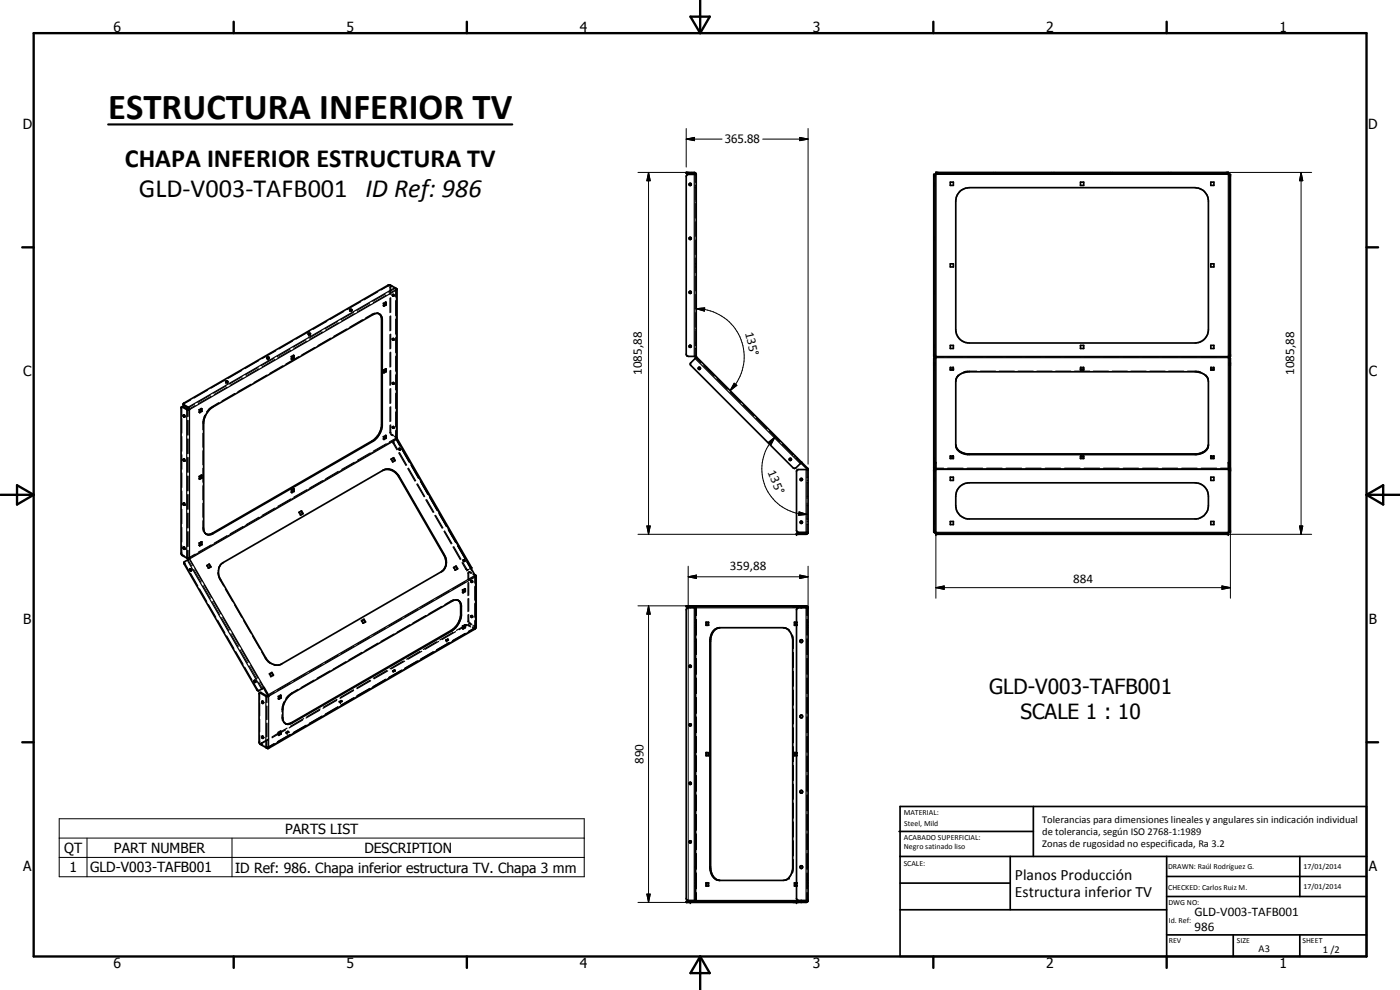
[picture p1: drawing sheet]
<svg xmlns="http://www.w3.org/2000/svg" width="420mm" height="297mm" viewBox="0 0 420 297" stroke-linecap="round" stroke-linejoin="round" font-family="sans-serif">
<g fill="none" stroke="#000" stroke-width=".35">
<path d="M206.5 51.7v.3M206.8 51.7v.1M206.8 51.9v.1M207.5 51.7v.1M207.5 51.9v.1M208.4 52.3v54.6M208.6 54.7h.1M208.6 52.3v2.2M208.6 56.3h.1M208.7 55.6l-.1 4.4M208.9 55.6h.1M208.9 54.7h.1"/>
<path d="M208.9 56.3h.1M280.2 53h.4M280.2 55h.2M280.2 55.7h.2M280.4 55h.2M280.4 55.7h.2M280.9 52.3h87.7v54.6h-87.7zM281.5 51.7v.3M298.1 51.7v.1M298.1 51.9v.1M298.7 51.7v.1M298.7 51.9v.1"/>
<path d="M315.6 51.7v.1M315.6 51.9v.1M316.3 51.7v.1M316.3 51.9v.1M333.2 51.7v.1M333.2 51.9v.1M333.9 51.7v.1M333.9 51.9v.1M350.8 51.7v.1M350.8 51.9v.1M351.4 51.7v.1M351.4 51.9v.1"/>
<path d="M368.1 51.7v.3M369 53h.3M369 55h.1M369 55.7h.1M369.1 55h.2M369.1 55.7h.2M208.6 79.2h.1M208.6 61.1v4.3M208.6 66.5v4.4M208.6 72v4.3M208.6 77.4v4.4M208.9 79.2h.1"/>
<path d="M280.2 71.2h.2M280.2 71.9h.2M280.4 71.2h.2M280.4 71.9h.2M369 71.2h.1M369 71.9h.1M369.1 71.2h.2M369.1 71.9h.2M93 99.4l-4.2 2.3M98.1 96.4l-4.1 2.4M103.2 93.5l-4.1 2.3M104 98.7l-3.9 2.2"/>
<path d="M104.9 93v.2M105 93.2l.1 .2M105 93.1v.1M105.5 93.1l-.1 .3M105.6 93v.2M108.2 90.6l-4 2.3M108.8 95.9l-3.8 2.3M112.3 94l-2.5 1.4M113.1 93.9l.8 .3M113.4 87.6l-4.1 2.4M113.7 94.1h.1M114.5 95.9l.2 .1"/>
<path d="M115 91v.2M115 91.5v.2M115 91.7l.1 .1M115 91h.1M115 91.7h.1M115.1 91.8l.1 .1M115.1 91.1h.1M115.2 91.6l-.1 .1M115.3 90.8l-.3 .2M115.7 90.6v.1M115.7 90.8h.1M115.7 90.6h.1"/>
<path d="M115.7 90.6l-.2 .1M115.9 90.7h.1M116.7 85.7l-2.3 1.3M117 85.7l.3 .2M117 89.5v4.3M117 94.9v4.4M117.1 86l-.1 2.4M117.2 85.9h.3M117.3 89.3v4.4M117.3 94.8v4.3M117.3 85.9l.4 .2M117.3 85.9v2.4"/>
<path d="M117.4 85.8l-.1 .1M117.5 85.8l.2 .1M117.8 88.3l-.1 .3 .2 .3M117.8 88.3h.1M117.8 88.3l.3 .2M117.9 88.9h.1M117.9 88.2v.1M118.1 88.2l.3 .4-.1 .2-.3-.2M118.1 86.3l.5 .4M118.1 88.9h.1M118.5 86.3l-62 35.9M118.7 86.7h.1"/>
<path d="M118.7 86.8l.1 .2M118.8 86.9h.1M118.8 86.8v2.2M118.8 90.2v4.4M118.8 95.7v4.5M118.9 87h.1M118.9 86.6h-.1M118.9 87v44.6M118.9 87l-62 35.9v44.5M208.6 99.3l.1 4.3M208.6 80.1h.1M208.6 82.9v4.3"/>
<path d="M208.6 88.3v4.4M208.6 93.8v4.4M208.9 80.1h.1M280.2 87.4h.2M280.2 88.1h.2M280.4 87.4h.2M280.4 88.1h.2M369 87.4h.1M369 88.1h.1M369.1 87.4h.2M369.1 88.1h.2M62.3 117.1l-4.1 2.3"/>
<path d="M67.4 114.1l-4.1 2.4M67.7 114.5l.1 .4M68.3 114.6l-.1 .3M68.4 114.5v.1M70.4 118.1l-3.8 2.2M72.5 111.2l-4.1 2.3M75.3 115.3l-3.9 2.2M77.6 108.2l-4 2.4M80 112.6l-3.8 2.2M80.1 107.6l.2 .1M80.1 107.3v.3M80.2 107.4l-.1 .2"/>
<path d="M80.7 107.4l.1 .1M80.8 107.3l-.2 .4M82.8 105.3l-4.2 2.3M84.8 109.8l-3.8 2.2M87.4 106.9v.1M87.4 107.7h.1M87.4 106.9v.3M87.4 107.4v.3M87.5 107.6h.1M87.5 107l.1 .1M87.5 107.8h.1M87.6 106.8l-.2 .1"/>
<path d="M87.8 102.3l-4 2.4M88 106.6l-.2 .1M88 106.6l.3 .1M88 106.6h.1M88 106.7v.1M89.6 107l-3.8 2.2M92.5 100.2h.1M92.5 100.3l.2 .3M92.6 100.3l-.1 .1M93.1 100.3l.1 .1M93.2 100.3l-.2 .3M93.2 100.2h.1"/>
<path d="M94.4 104.3l-3.8 2.2M99.2 101.5l-3.8 2.2M115 111.8h.1M115 111v.3M115 111.5v.3M115 111h.1M115.1 111.8l.1 .1M115.1 111l.1 .1M115.2 111.6l-.2 .2M115.3 110.9l-.3 .1M115.7 110.6h.1M115.7 110.6v.1"/>
<path d="M115.7 110.7v.1M115.7 110.6l-.2 .1M115.9 110.7h.1M117 100.4v4.3M117 105.8v4.4M117 111.3v4.3M117 116.7v4.4M117.3 100.2v4.4M117.3 105.7v4.3M117.3 111.1v4.4M117.3 116.6v4.3M117.8 101.6l-.1 .3 .2 .3"/>
<path d="M117.8 114.8l-.1 .3 .2 .3M117.8 114.8l.2 .1M117.8 101.6h.1M117.8 101.6l.3 .1M117.8 114.8h.1M117.8 101.5v.1M117.9 115.4h.1M117.9 102.2h.1M117.9 114.7h.1M117.9 101.5h.1M118 115.1l.3 .1M118 101.9l.3 .1"/>
<path d="M118 114.9l.1 .1M118.1 114.7l.3 .4-.3 .3M118.1 101.5l.2 .5M118.3 102l-.2 .2M118.8 101.3v4.4M118.8 106.8v4.5M118.8 112.4v4.5M118.8 118v4.5M208.6 107.6l31.6 31.5M208.6 104.6h.1M208.6 104.7v2.2M208.6 102.9h.1"/>
<path d="M208.8 107.3l1.6 1.6M208.9 104.6h.1M208.9 103.6h.1M208.9 102.9h.1M211.2 109.7l3.1 3.2M212 110.3l-.1 .1M212.1 110.2h-.1M212.6 111h-.1M212.8 110.9h-.1M213.1 111.5h.1M213.3 111.4h-.1M215.1 113.7l3.2 3.1"/>
<path d="M219.1 117.6l3.1 3.1M280.2 103.6h.2M280.2 106.3h.4M280.2 109.6h.4M280.2 108.8h.4M280.2 107.6h.4M280.2 110.2h.2M280.2 110.9h.2M280.2 104.2h.2M280.4 103.6h.2M280.4 110.2h.2M280.4 110.9h.2"/>
<path d="M280.4 104.2h.2M285.2 110.3v.1M285.5 110.2h-.3M285.8 110.2h.3M286.1 110.3v.1M286.8 114.3v.1M287.6 112.6l-.5 .6-.3 1.1M293.1 111.4h-2.7l-1.3 .3M294.2 111.4h4.6M299.9 111.4h4.5M305.6 111.4h4.5M311.2 111.4h4.5"/>
<path d="M316.8 111.4h4.5M322.5 111.4h4.5M324.3 110.3v.1M324.6 110.2h-.3M324.9 110.2h.3M325.2 110.3v.1M328.1 111.4h4.5M333.8 111.4h4.5M339.4 111.4h4.5M345.1 111.4h4.5M350.7 111.4h4.5M356.4 111.4h2.7l1.3 .3"/>
<path d="M361.9 112.6l.5 .6 .3 1.1M362.7 114.3v.1M363.4 110.3v.1M363.7 110.2h-.3M364 110.2h.3M364.3 110.3v.1M369 103.6h.1M369 106.3h.3M369 109.6h.3M369 108.8h.3M369 107.6h.3M369 110.2h.1"/>
<path d="M369 110.9h.1M369 104.2h.1M369.1 103.6h.2M369.1 110.2h.2M369.1 110.9h.2M369.1 104.2h.2M54.6 122.2v2.3M54.6 125.6v4.3M54.6 131v4.4M54.6 136.4v4.4M54.7 122l-.1 .1M55 122l-.2 .2"/>
<path d="M55 121.3v.1M55.1 124.5l-.1 .1M55.1 137.8h-.1M55.2 121.4v.3M55.2 124.5l-.1 .1M55.2 137.7l-.1 .1M55.3 124.5h.1M55.3 124.5h-.2M55.3 137.7h.1M55.3 137.7h-.2M55.4 125.1h-.1M55.4 125h.2"/>
<path d="M55.4 138.3h-.1M55.6 125l-.1 .1M55.6 124.8v.2M55.6 138l-.2 .2M56.2 122.8l-.2 .1v44.5M57.2 120l-2.1 1.2M59.7 123.7h.1M59.7 122.9v.3M59.7 123.4v.3M59.7 122.9l.2 .1M59.8 123.6l-.1 .1M59.8 123.7l.1 .1"/>
<path d="M59.9 123.6h-.1M60 122.8l-.3 .1M60.4 122.5l.2 .1M60.4 122.5v.1M60.4 122.7v.1M60.4 122.5l-.3 .1M60.9 130v4.2M60.9 135.3v4.1M61.5 124.6l-.6 1.8v2.5M65.6 120.8l-2.5 1.6-1.1 1.2M111.7 132.3l.2 .1M114.5 127.4l.2 .1"/>
<path d="M115 131v.2M115 131.5v.2M115 131.7l.2 .2M115 131h.1M115.1 131.1h.1M115.2 131.6l-.2 .1M115.3 130.9l-.3 .1M115.7 130.6v.2M115.7 130.6h.1M115.7 130.6l-.2 .1M115.9 130.7h.1M117 127.6l.1 2.4"/>
<path d="M117 122.2v4.3M117.3 122v4.4M117.3 127.5v2.4M117.3 130.3l.6 .4M117.4 137.8l.1 .3M117.5 137.7l-.1 .1M117.5 130.2l.6 .4M117.6 138.3l.2 .3M117.8 138.6h.1M117.8 128l-.1 .3 .2 .3M117.8 128h.1M117.8 128l.3 .2"/>
<path d="M117.9 138.6h.1M117.9 132.9l1.2 2.1M117.9 132.8v.1M117.9 128.6h.1M117.9 127.9h.1M118 128.3l.3 .2M118.1 132.4l-.2 .2M118.1 128.6h.1M118.1 127.9l.2 .6M118.1 132.7l1.2 2.1M118.3 132.2l-.2 .3M118.3 128.4l-.1 .1"/>
<path d="M118.3 131l.5 .3M118.5 130.9l.5 .3M118.8 131.5h.1M118.8 131.5v.1M118.8 123.6v4.4M118.8 129.2v2.3M118.8 131.8l.1 .1M118.9 131.6h.1M118.9 131.6l-62 35.8M119 131.8l1.1 2M119 131.8l22.3 38.7-1.1-1.9M119 131.8l-62.1 35.9 22.4 38.6"/>
<path d="M119.1 131.3l.1 .1M119.7 135.9l2.1 3.8M119.7 134.5v.4l.2 .2M119.7 134.5l.3 .2M119.9 135.8l2.1 3.7M119.9 134.4l-.2 .1M120 134.4l.3 .4-.2 .2-.2-.2M120 134.7h.1M120.1 135l-.1 .1M120.7 134.7l2.2 3.9M123.5 139.6l2.2 3.8M223 121.5l3.2 3.2"/>
<path d="M227 125.5l3.1 3.2M230.9 129.4l3.1 3.2M234.9 133.3l3.1 3.2M237.9 136.3v.1M238.1 136.2l-.1 .1M238.5 136.9h-.1M238.6 136.7l-.1 .1M238.8 137.3l1.6 1.6M239.2 137.5l-.1 .1M239.3 137.4l-.1 .1M280.2 137.5h.2M280.2 138.2h.2"/>
<path d="M280.4 138.9l-.2 .2M280.4 137.5h.2M280.4 138.2h.2M280.9 138.7h-.3M280.9 138.9v-31.6h87.7v31.6M285.2 136.9h.1M285.5 136.7l-.3 .1M285.8 136.7l.3 .1M286.1 136.9h.1M290.9 136.2v.2M324.3 136.9h.1M324.6 136.7l-.3 .1"/>
<path d="M324.9 136.7l.3 .1M325.2 136.9h.1M358.7 136.2v.2M363.4 136.9h.1M363.7 136.7l-.3 .1M364 136.7l.3 .1M364.3 136.9h.1M368.6 138.7h.3M369 137.5h.1M369 138.2h.1M369.1 138.9l.2 .2M369.1 137.5h.2"/>
<path d="M369.1 138.2h.2M54.6 141.9v4.4M54.6 147.3v4.4M54.6 152.8v4.3M54.6 158.2v4.4M55.1 151h-.1M55.2 150.9l-.1 .1M55.2 150.9h-.1M55.3 150.9h.1M55.3 150.9h-.1M55.3 151.6h.1M55.4 151.4l.1 .1"/>
<path d="M55.6 151.5h-.1M55.6 151.3l-.1 .2M59.7 142.9v.3M59.7 143.4v.3M59.7 143.7h.1M59.7 142.9h.1M59.8 143.6l-.1 .1M59.8 143.8h.1M59.8 143h.1M59.9 143.6h-.1M60 142.7l-.3 .2M60.4 142.5v.1"/>
<path d="M60.4 142.7h.1M60.4 142.5l.2 .1M60.4 142.5l-.3 .1M60.9 156.3l.1 2.8M60.9 140.5v4.2M60.9 145.8v4.1M60.9 151v4.2M61.3 159.8l.5 .4M63.7 160l.3 .1M87.4 146.9v.3M87.4 147.4v.3M87.4 146.9v.1"/>
<path d="M87.4 147.7h.1M87.5 147l.1 .1M87.5 147.8h.1M87.6 146.8l-.2 .1M87.6 147.6h-.1M88 146.6h.1M88 146.7v.1M88 146.6l-.2 .1M88 146.6l.3 .1M89.7 153.8l.1 .3M89.7 153.7v.1M89.8 153.7h-.1"/>
<path d="M90 154.3l.2 .3M90.3 154.5l-.1 .1M119.8 142.9l-.2 .1M122.4 140.6l2.1 3.8M122.6 140.5l2.1 3.7M125.1 145.3l2.2 3.8M125.3 145.2l2.2 3.8M126.2 144.4l2.3 3.9M127.8 150l2.2 3.8M128 149.9l2.2 3.8M129 149.2l2.3 3.9M130.5 154.7l2.2 3.8"/>
<path d="M130.7 154.6l2.2 3.8M131.8 154.1l2.3 3.8M133.3 159.4l2.1 3.8M133.4 159.3l2.2 3.8M241.9 140.9v18.8M242.2 144.1h.1M242.2 143.2h.1M242.2 157.4h.1M242.2 156.5h.1M242.2 140.9v2.5M242.2 144.7v4.9M242.2 150.9v5.1"/>
<path d="M242.2 157.2v2.5M242.2 144.9h.1M242.2 155.7h.1M242.4 144.1h.1M242.4 143.2h.1M242.4 157.4h.1M242.4 156.5h.1M242.4 144.9h.1M242.4 155.7h.1M280.2 140.4h.4M280.2 141.5h.4M280.2 159.1h.4"/>
<path d="M280.2 143.6h.2M280.2 144.2h.2M280.2 156.4h.2M280.2 157.1h.2M280.4 143.6h.2M280.4 144.2h.2M280.4 156.4h.2M280.4 157.1h.2M280.9 140.9h87.7v18.8h-87.7zM280.9 140.6h87.7M369 140.4h.3M369 141.5h.3"/>
<path d="M369 159.1h.3M369 143.6h.1M369 144.2h.1M369 156.4h.1M369 157.1h.1M369.1 143.6h.2M369.1 144.2h.2M369.1 156.4h.2M369.1 157.1h.2M54.6 163.7v2.5M54.8 166.4l.6 .4M55 164.2h.1"/>
<path d="M55.1 164.1h.1M55.2 164.1l-.1 .2M55.3 164.1h.1M55.3 164.1h-.1M55.4 164.7h.1M55.4 164.8h-.1M55.4 169h.1M55.4 169l1.2 2.1M55.5 168.5l-.1 .2M55.6 164.6l-.1 .1M55.6 164.7h-.1M55.6 164.5v.1"/>
<path d="M55.6 164.6h.1M55.8 167.1l.5 .3M56.2 168.1l22.3 38.7M56.3 167.4h.1M56.5 167.4h.1M56.7 167.3l-.1 .1M56.7 167.3v.1M56.7 167.5h.1M56.8 167.4h.1M57 170.7h.1M57.2 172l2.1 3.8M57.4 170.7h-.3"/>
<path d="M57.4 171.3h-.1M57.5 171.2h-.1M57.6 171l-.2 .2M59.7 162.9v.3M59.7 163.4v.3M59.7 163.7h.1M59.7 162.9h.1M59.8 163.7l.1 .1M59.8 163h.1M59.9 176.7l2.1 3.8M59.9 163.5l-.2 .2M60 162.8l-.3 .1"/>
<path d="M60.4 162.5v.1M60.4 162.7h.1M60.4 162.5l.1 .1M60.4 162.5l-.3 .1M60.5 162.6h.1M61.9 160.3h.1M62 169.7l.2 .3M62.2 169.6l-.1 .1M62.3 170.3l.3 .2M62.6 170.5h.1M65.4 171.8l.4 1.7 1.3 2.3M67 168.8l-.8 .5-.6 1.3"/>
<path d="M67.6 176.8l2.2 3.7M133.3 166.4l-.1 .1M136 164.1l2.1 3.8M136.1 170.3l.1 .3M136.1 180h.1M136.2 170.2h.1M136.2 164l2.1 3.8M136.4 170.9l.2 .2M136.6 171.1h.1M136.9 179.9l.6 .2M137.4 163.7l2.2 3.9M138.7 168.8l1.2 2.1"/>
<path d="M138.8 177v.2M138.8 177.5v.3M138.8 177.8l.2 .1M138.8 177l.2 .1M138.9 168.7l1.2 2M139 177.6l-.2 .2M139 176.8l-.2 .2M139 168l.3 .1M139.1 167.9l-.2 .4 .3 .3M139.2 167.9h-.1M139.3 168.1h.1M139.3 167.9h.1"/>
<path d="M139.3 167.9l.3 .5-.4-.1M139.4 168.5l-.1 .1M139.4 176.6v.1M139.4 176.7v.1M139.4 176.6l.1 .1M139.4 176.6l-.2 .1M139.6 176.7h.1M140.1 170.7v.1M140.3 170.9h.1M140.3 170.9h.2M140.5 174.9v3.8M140.5 179.7v3.8"/>
<path d="M140.5 171.8v2.1M140.5 171.8h.1M140.6 170.9l-.5 .1M140.7 171.7v2.1M140.7 174.8v3.8M140.7 179.6v3.8M140.7 171.7l.7 .4M140.7 171.7h.1M140.8 171.6l-.2 .1M140.9 171.6l.7 .3M141.2 170.6l.4 .7M141.2 170.6l-.3 .1"/>
<path d="M141.3 170.5l-.1 .1M141.5 174.1l-.1 .1M141.6 174.5l.2 .2M141.6 174.4l-.3-.1 .3 .5M141.6 174.1h.1M141.7 174.1l.1 .6M141.8 174.7l-.2 .1M141.9 172.4l.6 .3M142 172l.4 .8M142 172.1l.4 .3M142.5 172.8v.1M142.5 172.7h.1"/>
<path d="M142.5 172.9l.1 .1M142.6 172.7v2.2M142.6 175.9v4.1M142.6 172.9h-.1M142.7 173v.1M142.7 172.6l-62.2 35.8M142.7 173.1v15.4M142.7 173.1l-62.1 35.8v15.4M239.6 160v.3M240.1 160v.3M240.9 160v.3M281.5 160v.3"/>
<path d="M290.4 160v.3M291.3 160v.3M313 160v.3M313.9 160v.3M335.6 160v.3M336.5 160v.3M358.2 160v.3M359.1 160v.3M368.1 160v.3M62.6 181.4l2.2 3.8M65.3 186.1l2.2 3.8M68 190.8l2.2 3.8"/>
<path d="M70.4 181.5l2.1 3.7M70.7 195.5l2.2 3.8M73.1 186.2l2.2 3.7M75.8 190.9l2.2 3.7M78.5 195.6l1.3 2.3 1.4 1.2M84.5 199.3l-1.2 .3-1.1-.1M84.6 199.2h-.1M103.8 198.5l-3.8 2.3M108.5 186.2l.1 .4M108.6 186.2h-.1M108.6 195.7l-3.9 2.3M108.7 186.8l.2 .3"/>
<path d="M108.9 187.1h.1M109 187h.1M113.4 193l-3.9 2.2M118.2 190.2l-3.9 2.2M121.1 198.3l-4.1 2.4M121.4 198.4l-4 2.3M123 187.5l-3.8 2.2M125.3 198.4l-3.9 2.2M126 195.5l-4 2.3M126.6 195.4l-4.1 2.4M127.8 184.7l-3.9 2.2M130 195.6l-3.8 2.2"/>
<path d="M131 192.6l-4 2.3M131.6 192.4l-4 2.4M132.5 181.9l-3.8 2.2M133.8 191.9v.3M133.8 192.1l.3 .3M133.8 192.1h.8M134.2 191.7l.4 .2M134.6 191.9l-.4 .3-.4-.1M134.6 191.9v.3M134.8 192.9l-3.8 2.2M135.4 189.1l.3 .2M136 189.7l-4 2.3"/>
<path d="M136.1 180l-2.6 1.4M136.7 189.5l-4 2.4M137.4 180.1h.1M137.6 180.2h.1M138.2 184.2l.3 .2M138.2 181.9l.3 .1M138.8 188.6l.2 .1M138.8 187.8v.2M138.8 188.3v.3M138.8 187.8l.2 .1M139 188.5l-.2 .1M139 188l-2 1.1"/>
<path d="M139 187.7l-.2 .1M139.4 187.4l.1 .1M139.4 187.4v.1M139.4 187.6v.1M139.4 187.4l-.2 .1M139.6 187.6l-.2 .1M139.6 190.1l-3.8 2.2M139.6 187.5h.1M140.1 187.7l-2.3 1.2M140.1 187.4l-.4 .2M140.4 187.7l.8 .4M140.4 187.4l.8 .4"/>
<path d="M140.5 184.5v2.2M140.7 184.4v2.2M140.7 186.9l.7 .6M140.9 186.8l.7 .5M141.5 184.6l-.1 .1M141.6 184.9l-.3-.1 .3 .5M141.6 184.6h.1M141.7 184.6l.2 .4-.1 .2-.2-.2M141.7 185.3h-.1M141.8 188.1l.6 .4-1.9 1.1M141.8 188.4l.6 .3M141.9 187.7l.6 .4"/>
<path d="M142.2 187.6l.6 .4M142.5 188.4h.1M142.5 188.7h.1M142.5 188.3h.1M142.5 188.1h.1M142.5 188.3v.1M142.6 181v4.1M142.6 186.1l-.1 2.2M142.7 188.4v.1M142.7 188.5l-62.1 35.8M142.9 188.1v.1M206.5 181.8v.2"/>
<path d="M206.8 181.8v.1M206.8 181.9v.1M207.3 181.8v.2M207.5 181.8v.1M207.5 181.9v.1M208.4 182.4v87.8M208.4 181.8l.2 .1M208.6 181.8l.3 .1M208.6 186.7h.1M208.6 187.6h.1M208.6 188.3h.1M208.9 186.7h.1"/>
<path d="M208.9 187.6h.1M208.9 182.1v2.6M208.9 188.3h.1M208.9 185.8v4.7M208.9 191.7v4.7M208.9 197.6v4.7M209 182.1v.3M209.5 181.8v.1M209.5 181.9v.1M210.2 181.8v.1M210.2 181.9v.1M212.5 186.7h.3v.3"/>
<path d="M212.8 187.3v.3h-.3M213.1 192.4h.2M235.1 188.3h.1M235.2 188.3l.8 .2 .9 .6M236.9 181.8v.1M236.9 181.9v.1M237.5 181.8v.1M237.5 181.9v.1M237.8 190.6l.3 1.8v2.2M238 181.8v.2M238.1 195.7v4.6M238.9 181.8v.2"/>
<path d="M239 186.7h.3v.3M239.1 186.7v.3M239.1 187.3v.3M239.3 187.3v.3h-.3M239.6 181.8v.2M239.6 182.4h-30.8v87.8h30.8M240.1 181.9v.1M240.3 181.8l-.2 .1M240.4 181.9l.1 .1M240.8 181.8v.1M240.8 181.9v.1M241.9 181.8v.2"/>
<path d="M241.9 182.4v87.8M242.2 182.4v2.3M242.2 185.8v4.7M242.2 191.7v4.7M242.2 197.6v4.7M242.2 186.7h.1M242.2 187.6h.1M242.2 188.3h.1M242.4 186.7h.1M242.4 187.6h.1M242.4 188.3h.1M73.4 200.2l2.2 3.8"/>
<path d="M76.1 204.9l1.3 2.1M76.4 204.1l-.1 .1M76.4 204.1h.1M76.4 204.1v.1M76.5 204l.2 .1M76.5 204l-.1 .1M76.7 204.1h.1M76.7 204.7l-.1 .1M76.8 204.6l-.1 .1M76.9 204.4l-.2 .2M77.6 207.1h.2M77.9 210.9v3.9"/>
<path d="M77.9 215.8v3.8M78 208l-.1 2M78 207.9h.1M78.1 207.8l-.1 .1M78.4 207.8l-.3 .1M78.6 210.4v.1M78.7 210.4h.1M78.8 210.4h.2M78.8 210.4l-.1 .1M79 211h-.1M79.2 210.7l-.2 .2M80 208.8l-.2 .1v15.4"/>
<path d="M80.8 202.2h.1M80.8 202.2l.1 .3M80.9 202.1l-.1 .1M81.1 202.8l.2 .2M81.4 202.9v.1M83.5 209.7h.1M83.5 208.9v.3M83.5 209.4v.3M83.5 219.7v.3M83.5 208.9l.2 .1M83.5 219.7l.2 .1M83.6 209.8h.1"/>
<path d="M83.7 209.5l-.2 .2M83.7 219.9l-2.1 1.2M83.7 208.8l-.2 .1M83.7 219.6l-.2 .1M84.1 208.5h.1M84.1 208.5v.1M84.1 208.7v.1M84.1 219.3v.1M84.1 208.5l-.2 .2M84.1 219.3l.3 .2M84.1 219.3l-.2 .2M84.3 208.6l.1 .1"/>
<path d="M84.7 214.4v1.5M85 216.6l.7 .5M85.2 210.6l-.5 1.4v1.6M85.5 217h.1M85.7 219l-4.1 2.4M85.8 219.6v.3l.4 .2M85.9 219.7l-.1 .1M85.9 219.7l.7 .1M86.1 218.5l-2 1M86.3 219.4l.4 .2M86.7 219.6l-.3 .2-.5-.1M86.7 219.6v.2"/>
<path d="M87.5 216.8l.2 .1M89.4 206.8l-2.6 1.6-1 1.1M90.8 216l-4 2.4M91.1 215.6l-3.9 2.3M91.8 217.7l-3.8 2.2M94.2 204.1l-3.8 2.2M95.9 213.1l-4 2.3M96.1 212.7l-4 2.4M96.6 214.9l-3.8 2.2M99 201.3l-3.8 2.2M101 210.1l-4.1 2.4M101.1 209.8l-4 2.3"/>
<path d="M101.4 212.2l-3.8 2.2M101.8 210.4v.1M101.9 210.5h.7M102.3 210.1l.3 .4M102.6 210.5l-.7-.1-.1 .3 .4 .2M102.6 210.6h.1M102.6 210.4v.1M106.1 207l-4 2.3M106.1 207.2l-4 2.3M106.1 209.4l-3.8 2.2M110.9 206.7l-3.8 2.1M111.1 204.1l-4 2.3"/>
<path d="M111.2 204.3l-4.1 2.3M115.7 203.9l-3.8 2.2M116 201.2l-4 2.3M116.4 201.3l-4.1 2.4M117.8 201.2h.1M117.8 201.3h.7M118.1 201.6h.1M118.3 200.9l.3 .2-.1 .2M118.6 201.3h-.8l.3 .3M118.6 201.3v.1M120.5 201.2l-3.8 2.1M208.9 203.5v4.6"/>
<path d="M208.9 209.3v4.7M208.9 215.1v4.7M238.1 201.4v4.5M238.1 207.1v4.5M238.1 212.7v4.5M238.1 218.4v4.5M242.2 203.5v4.6M242.2 209.3v4.7M242.2 215.1v4.7M77.9 220.6l.1 2.2M78.1 223l.3 .2M78.4 223.1v.1"/>
<path d="M78.4 223.2l.5 .3M78.4 223.2l.2 .2M78.4 223.4l.2 .2M78.6 220.9v.1M78.8 220.9h.2M78.8 220.9l-.1 .1M78.8 220.9h-.1M79 221.4h.2M79 221.5h-.1M79.2 221.4h-.1M79.2 221.2v.2M79.4 223.9l.9 .4"/>
<path d="M80.1 224.2h.1M80.4 224.2h-.1M80.4 224.2h.1M80.5 224.2l.1 .1M80.6 221.9l-2.2 1.5M80.6 221.7l-2.2 1.3M82.2 223.2l-1.8 1M83.5 220.3l.1 .2M83.6 220.6h.1M83.7 220.4h-.1M87 220.4l-3.8 2.2M208.6 225.8h.1"/>
<path d="M208.6 226.7h.1M208.9 225.8h.1M208.9 226.7h.1M208.9 221v4.7M208.9 226.9v4.6M208.9 232.7v4.7M208.9 238.5v4.7M212.5 225.8h.3v.3M212.8 226.4v.3h-.3M238.1 224v4.5M238.1 229.7v4.5M238.1 235.3v4.5"/>
<path d="M239 225.8h.3v.3M239.1 225.8v.3M239.1 226.4v.3M239.3 226.4v.3h-.3M242.2 221v4.7M242.2 226.9v4.6M242.2 232.7v4.7M242.2 238.5v4.7M208.9 244.4v4.7M208.9 250.2v4.7M208.9 256.1v4.7M238.1 257.9v2.2l-.3 1.8"/>
<path d="M238.1 241v4.5M238.1 246.6v4.5M238.1 252.3v4.5M242.2 244.4v4.7M242.2 250.2v4.7M242.2 256.1v4.7M206.5 270.5v.3M206.8 270.5v.3M207.3 270.5v.3M207.5 270.5v.3M208.6 264.9h.1M208.6 265.9h.1"/>
<path d="M208.6 270.7l-.2 .1M208.6 264.2h.1M208.9 264.9h.1M208.9 265.9h.1M208.9 264.2h.1M208.9 270.6l-.3 .2M208.9 267.8v2.7M208.9 262v4.7M209 270.2v.2M209.5 270.5v.3M210.2 270.5v.3M212.5 264.9h.3v.3"/>
<path d="M212.8 265.5v.4h-.3M213.1 260.1h.2M235.1 264.2h.1M236.9 263.4l-.6 .5-1.1 .3M236.9 270.5v.3M237.5 270.5v.3M238 270.5v.3M238.9 270.5v.3M239 264.9h.3v.3M239.1 264.9v.3M239.1 265.5v.4M239.3 265.5v.4h-.3"/>
<path d="M239.6 270.5v.3M240.1 270.5l.2 .2M240.5 270.5l-.1 .1M240.8 270.5v.3M241.9 270.5v.3M242.2 262v4.7M242.2 267.8v2.4M242.2 264.9h.1M242.2 265.9h.1M242.2 264.2h.1M242.4 264.9h.1M242.4 265.9h.1"/>
<path d="M242.4 264.2h.1"/>
</g>
<g fill="none" stroke="#000" stroke-width=".51">
<path d="M208.6 52.3l-.2-.3h-2.5v-.3h2.5l.5 .6M208.9 52.3h-2.4l-.4 .3-.2 .4v53.3l.2 .4 .4 .2h2.4M208.9 52.3l.1 54.8M280.6 52.3v54.6M280.9 52h87.7M285.2 54.7h.9v.9h-.9zM288.2 57.3l1.2-.7 1.5-.3h67.8a4.1 4.1 0 0 1 4 4v38.6a4 4 0 0 1-4 4h-67.8a4 4 0 0 1-4.1-4v-38.6l.3-1.4zM324.3 54.7h.9v.9h-.9zM363.4 54.7h.9v.9h-.9zM369 52.3v54.6M206.9 71.3h.5v.4l-.5 .1zM285.2 79.2h.9v.9h-.9z"/>
<path d="M363.4 79.2h.9v.9h-.9zM105 92.9l.6 .1-.5 .2zM105 93.1h.5M113.8 94.1l.4 .5 .3 .9v32.3a6.2 6.2 0 0 1-2.8 4.5l-48 27.7-1 .4-.9-.2M115.2 91.1l.7-.4v.8l-.7 .4zM115.7 90.8v.6M115.7 91.4l.2 .1M115.7 91.4l-.5 .2M118.5 86.3l-1.4-.8-.7 .1-61.3 35.4-.1 .5 1.5 1 .2 .3M118.5 86.3l.7 .4v44.7l-.3 .2 .1 .2 .2-.1M118.5 86.3l.4 .7 .3-.1M67.7 114.6h.1"/>
<path d="M67.8 114.4l.3-.1 .3 .3-.5 .1zM67.8 114.6h.5M80.2 107.2l.6 .1-.4 .2zM80.2 107.4h.5M87.6 107.1l.7-.4v.7l-.7 .4zM88 107.3l.3 .1M88 107.3l-.4 .3M88 106.8v.5M92.5 100.1l.5-.1 .2 .2-.3 .2zM92.6 100.3h.5M115.2 111.1l.7-.4v.8l-.7 .4zM115.7 111.4l.2 .1"/>
<path d="M115.7 111.4l-.5 .2M115.7 110.8v.6M206.9 103.7a.33 .33 0 0 1 .5 0 .33 .33 0 0 1-.1 .5 .33 .33 0 0 1-.5-.1zM208.6 106.9l.2 .4M209 107.1l-1.8 1.9v.5l30.8 30.9 .4 .1 .5-.1 1.7-1.7M209 107.1l31.6 31.6M280.9 107.1l-.4 .1-.3 .4v32.9h.4v-33.1l.3-.1v-.4h-.7v-54.6h.7v-.6h87.7v.6h.7v54.6h-.7v.4l.4 .3v32.9h.3v-32.9l-.3-.4-.4-.1M285.2 103.6h.9v1h-.9zM285.2 110.4h.9v.6h-.9zM285.2 110.9h.9M287.6 112.8l1.4-.9 1.9-.4h67.8a3.6 3.6 0 0 1 4 2.9v19.2a3.4 3.4 0 0 1-3.6 2.8h-68.7a3.4 3.4 0 0 1-3.6-2.8v-19.2l.3-1zM324.3 103.6h.9v1h-.9z"/>
<path d="M324.3 110.4h.9v.6h-.9zM324.3 110.9h.9M363.4 103.6h.9v1h-.9zM363.4 110.4h.9v.6h-.9zM363.4 110.9h.9M54.4 122.1l.5-.1 1.4 .8h.4M55 137.8l.1 .5 .3-.1M55 121.2l1.6 1.1 .3 .6M55 124.6l.3 .1 .1 .4-.4-.1zM55 124.6h.1M55 137.8h.1M55 137.8l.4 .4"/>
<path d="M55.1 124.6l.3 .4M55.1 137.8l.3 .4M56.7 122.8l.2 .1M56.9 122.9h-.9l-1.4-.8-.3 .2v43.9l.3 .4 1.6 .9h.5M59.9 123l.7-.4v.8l-.7 .4zM60.4 123.3l.2 .1M60.4 123.3l-.5 .3M60.4 122.8v.5M62.9 122.9l49-28.5a1.68 1.68 0 0 1 1.8-.3 1.68 1.68 0 0 1 1 1.5v32.3a6.7 6.7 0 0 1-2.8 4.5l-47.9 27.7a1.72 1.72 0 0 1-2 .2 1.72 1.72 0 0 1-.9-1.8v-31.5a6.6 6.6 0 0 1 1.8-4.1zM115.2 131.1l.7-.4v.8l-.7 .4zM115.7 130.8v.6M115.7 131.4l.2 .1"/>
<path d="M115.7 131.4l-.5 .2M117.5 137.7l.6-.4 .5 .9-.7 .4zM118 137.4l.4 .8M119.2 131.7h.1M119.2 131.7l22.4 38.6-.3 .2 1.4 2.6 .2-.3M237 137.6l.4-.1v.5l-.4 .1zM240.4 138.9l1.8 2M240.6 138.7l1.9 2v19.2l-.6 .4h-2.9v-.3h3.1l.1-.3M280.6 139l.3-.1v2h-.7v18.8h.7v.6h87.7v-.6h.7v-18.8h-.7v-2l.4 .2M285.2 136.9h.9v.7h-.9zM285.2 137.4h.9M286.8 133.4a3.4 3.4 0 0 0 3.6 2.8h68.7a3.4 3.4 0 0 0 3.6-2.8"/>
<path d="M324.3 137.4h.9M324.3 136.9h.9v.7h-.9zM363.4 136.9h.9v.7h-.9zM363.4 137.4h.9M55 151a.27 .27 0 0 0 0 .5 .27 .27 0 0 0 .4-.1M55 151h.1M55 151l.4 .4M55.1 151l.3 .4M59.9 143l.7-.4v.8l-.7 .4zM60.4 142.7v.6M60.4 143.3l.2 .1M60.4 143.3l-.5 .3"/>
<path d="M87.6 147.1l.7-.4v.7l-.7 .4zM88 146.8v.5M88 147.3l.3 .1M88 147.3l-.4 .3M89.8 153.7l.7-.4 .5 .8-.7 .4zM90.3 153.4l.5 .8M115.1 141a3.7 3.7 0 0 1 4.7 1.9l13.5 23.5a3.7 3.7 0 0 1-.8 5.1l-47.9 27.7a3.7 3.7 0 0 1-4.9-1.8l-13.5-23.5a3.7 3.7 0 0 1 .8-5.1l48-27.7M115.3 140.9l-.5 .3M115.5 140.9a4 4 0 0 1 4.1 2.1l13.6 23.5a3.6 3.6 0 0 1-.8 5.1M240.2 143.6h.5l.1 .2a.34 .34 0 0 1-.4 .4 .34 .34 0 0 1-.2-.6zM240.2 156.5h.5v.5h-.5zM242.5 140.9h-3.1l-.4 .4v18l.6 .4h2.9"/>
<path d="M280.6 140.9v18.8M285.2 143.2h.9v.9h-.9zM285.2 156.5h.9v.9h-.9zM287.9 146.2l1.5-1.1 1.5-.2h67.8a4 4 0 0 1 4 4v2.8a4.1 4.1 0 0 1-3.6 4h-68.7a4.1 4.1 0 0 1-3.6-4l.2-3.8zM363.4 156.5h.9v.9h-.9zM363.4 143.2h.9v.9h-.9zM369 140.9v18.8M55 164.3v.3l.4 .1M55 164.2l.3 .1 .1 .4M55 164.2v.1M55.1 164.3l.3 .4M56.7 167.5l.2-.1-.1 .4"/>
<path d="M56.7 167.5l.1 .3M56.8 167.8l-1.5 .8v.7l21.8 37.8 .5 .2 1.5-.9M57.1 170.7l.3 .5M59.9 163l.7-.4v.8l-.7 .4zM60.4 162.7v.6M60.4 163.3l.2 .1M60.4 163.3l-.5 .2M62.2 169.6l.6-.4 .5 .9-.7 .4zM62.7 169.3l.4 .9M136.2 170.2l.7-.4 .5 .8-.7 .5zM136.7 169.9l.5 .8M139 177.1l.6-.4v.8l-.6 .4z"/>
<path d="M139.4 176.8v.6M139.4 177.4l.2 .1M139.4 177.4l-.4 .2M142.4 172.4l.5 .4v15.4l-.3 .5-62.1 35.9M280.9 160h87.7M108.6 186.2l.7-.4 .4 .8-.7 .4zM109.1 185.9l.4 .8M137.5 180.1l.5 .5 .2 .9v3.2a6.2 6.2 0 0 1-2.8 4.4l-47.9 27.7-1.3 .4-.6-.1M139 187.9l.6-.4v.8l-.6 .4zM139.4 188.2l.2 .1M139.4 188.2l-.4 .3M139.4 187.7v.5"/>
<path d="M139.4 187.7l-.4 .3M206.9 199.7a.33 .33 0 0 1 .5 0 .33 .33 0 0 1-.1 .5 .33 .33 0 0 1-.5-.1zM207.2 181.8v.2M208.4 182l.2 .4v87.8l-.2 .3M208.6 182l.2 .4h-2.4l-.5 .6v86.6l.5 .5 2.4 .1-.1 .3M211.9 186.7h.6v.9h-.6zM212.1 186.7v.9M215.8 188.4a3.6 3.6 0 0 0-2.5 4v67.7a3.8 3.8 0 0 0 2.5 4M215.9 188.3h19.2a3.5 3.5 0 0 1 2.8 3.6v68.7a3.5 3.5 0 0 1-2.8 3.6h-19.2M216.1 188.3a3.4 3.4 0 0 0-3 3.6v68.7a3.4 3.4 0 0 0 3 3.6M238.6 186.7v.9M239 181.8v.2"/>
<path d="M239 186.7h-.6v.9h.6M240.2 182l.2 .4M240.5 182l.1 .4M242.2 182.4l-.3-.4h-36v-.2h36.2l.4 .4v88.1l-.6 .5h-36v-.3h36.2l.1-.3M242.5 182.4h-3.1l-.4 .4v86.9l.6 .5h2.9M76.3 204.2l.3 .2v.3l-.3-.1zM76.4 204.2l.3 .4M77.9 207.9l.4-.1 1.7 1h.4M78.6 210.4l.3 .2v.5l-.3-.2zM78.7 210.5l.3 .4M79.1 206.4l.2-.1 1.3 2.6M79.1 206.4l1.3 2.4"/>
<path d="M80.4 208.8l.2 .1M80.6 208.9l-.7 .1-1.8-1.1-.3 .2v14.7l.2 .5 1.8 1M80.9 202.1l.7-.3 .5 .8-.7 .3zM81.4 201.8l.5 .9M83.7 209l.7-.3v.7l-.7 .4zM83.7 219.8l.7-.3v.7l-.7 .4zM83.7 219.9l.4-.3v.5M84.1 209.3l.3 .1M84.1 209.3l-.4 .2M84.1 208.8v.5M86.7 208.9l1-.8 48-27.7a1.7 1.7 0 0 1 1.8-.3 1.7 1.7 0 0 1 1 1.6 7.7 7.7 0 0 1-.8 5.2l-1.1 1.6-.9 .8-48 27.6a1.71 1.71 0 0 1-2 .3 1.71 1.71 0 0 1-.8-1.9v-2.3a6.3 6.3 0 0 1 1.8-4.1zM78.7 220.9l.3 .5"/>
<path d="M78.7 220.9l-.1 .5h.4M78.7 221l.3 .4M79.8 224.3h.8l-.1 .3zM84.1 220.1l.3 .1M84.1 220.1l-.4 .3M211.9 225.8h.6v.9h-.6zM212.1 225.8v.9M238.6 225.8v.9M239 225.8h-.6v.9h.6M269.8 249.5h40.3M270.1 242h140v45h-140zM270.1 257h140"/>
<path d="M303.2 257v16M310.1 242v15M350.1 257v30M390.1 257v12M207.2 270.5v.3M211.9 264.9h.6v1h-.6zM212.1 264.9v1M238.6 264.9v1M239 270.5v.3M239 264.9h-.6v1h.6M240.4 270.2l-.2 .3M240.6 270.2l-.1 .3"/>
<path d="M270.1 265h33.1M270.1 273h80M350.1 269h60M350.1 263h60M350.1 280.5h60M370.1 280.5v6.5M390.1 280.5v6.5"/>
<circle cx="207.1" cy="55.3" r=".34"/>
<circle cx="207.1" cy="87.7" r=".34"/>
<circle cx="209.9" cy="110.5" r=".33"/>
<circle cx="57.2" cy="171" r=".24"/>
<circle cx="240.5" cy="192.4" r=".41"/>
<circle cx="207.1" cy="217.5" r=".33"/>
<circle cx="240.5" cy="215" r=".41"/>
<circle cx="207.1" cy="235" r=".33"/>
<circle cx="240.5" cy="237.6" r=".41"/>
<circle cx="207.1" cy="252.6" r=".34"/>
<circle cx="240.5" cy="260.2" r=".41"/>
</g>
<g fill="#000">
<circle cx="280.6" cy="52.3" r=".25"/>
<circle cx="280.9" cy="51.7" r=".25"/>
<circle cx="280.9" cy="52" r=".25"/>
<circle cx="368.6" cy="51.7" r=".25"/>
<circle cx="368.6" cy="52" r=".25"/>
<circle cx="112.3" cy="94" r=".18"/>
<circle cx="118.8" cy="86.7" r=".18"/>
<circle cx="118.8" cy="86.9" r=".18"/>
<circle cx="67.8" cy="114.9" r=".18"/>
<circle cx="68.2" cy="114.9" r=".18"/>
<circle cx="80.3" cy="107.7" r=".18"/>
<circle cx="80.6" cy="107.7" r=".18"/>
<circle cx="92.7" cy="100.6" r=".18"/>
<circle cx="93" cy="100.6" r=".18"/>
<circle cx="280.6" cy="106.9" r=".25"/>
<circle cx="287.6" cy="112.6" r=".18"/>
<circle cx="361.9" cy="112.6" r=".18"/>
<circle cx="54.6" cy="122.1" r=".18"/>
<circle cx="55" cy="121.3" r=".18"/>
<circle cx="55.4" cy="124.5" r=".18"/>
<circle cx="55.4" cy="137.7" r=".18"/>
<circle cx="55.6" cy="138" r=".18"/>
<circle cx="117.9" cy="132.6" r=".18"/>
<circle cx="118.1" cy="132.5" r=".18"/>
<circle cx="118.8" cy="131.6" r=".18"/>
<circle cx="118.8" cy="131.3" r=".18"/>
<circle cx="119.1" cy="131.3" r=".18"/>
<circle cx="240.6" cy="138.7" r=".25"/>
<circle cx="55.4" cy="150.9" r=".18"/>
<circle cx="55.6" cy="151.3" r=".18"/>
<circle cx="61" cy="159.1" r=".18"/>
<circle cx="242.5" cy="159.7" r=".25"/>
<circle cx="242.5" cy="140.9" r=".25"/>
<circle cx="280.2" cy="140.9" r=".25"/>
<circle cx="280.6" cy="140.9" r=".25"/>
<circle cx="280.6" cy="159.7" r=".25"/>
<circle cx="369" cy="140.9" r=".25"/>
<circle cx="369.3" cy="140.9" r=".25"/>
<circle cx="55.4" cy="168.7" r=".18"/>
<circle cx="55.4" cy="164.1" r=".18"/>
<circle cx="55.6" cy="164.5" r=".18"/>
<circle cx="57.4" cy="170.7" r=".18"/>
<circle cx="57.6" cy="171" r=".18"/>
<circle cx="140.1" cy="171" r=".18"/>
<circle cx="141.6" cy="170.3" r=".25"/>
<circle cx="239" cy="160.3" r=".25"/>
<circle cx="239" cy="160" r=".25"/>
<circle cx="280.9" cy="160" r=".25"/>
<circle cx="280.9" cy="160.3" r=".25"/>
<circle cx="368.6" cy="160" r=".25"/>
<circle cx="368.6" cy="160.3" r=".25"/>
<circle cx="134.1" cy="192.4" r=".18"/>
<circle cx="142.6" cy="188.1" r=".18"/>
<circle cx="142.6" cy="188.3" r=".18"/>
<circle cx="142.9" cy="188.1" r=".18"/>
<circle cx="207.2" cy="181.8" r=".25"/>
<circle cx="207.2" cy="182" r=".25"/>
<circle cx="208.6" cy="182.4" r=".25"/>
<circle cx="236.9" cy="189.1" r=".18"/>
<circle cx="239" cy="187.6" r=".18"/>
<circle cx="239" cy="186.7" r=".18"/>
<circle cx="239" cy="181.8" r=".25"/>
<circle cx="239" cy="182" r=".25"/>
<circle cx="240.4" cy="181.9" r=".18"/>
<circle cx="242.5" cy="182.4" r=".25"/>
<circle cx="77.6" cy="207.1" r=".18"/>
<circle cx="79" cy="210.4" r=".18"/>
<circle cx="84.7" cy="215.9" r=".18"/>
<circle cx="86.3" cy="219.4" r=".18"/>
<circle cx="102.2" cy="210.9" r=".18"/>
<circle cx="118.3" cy="200.9" r=".18"/>
<circle cx="79" cy="220.9" r=".18"/>
<circle cx="80.3" cy="224.3" r=".18"/>
<circle cx="86.2" cy="220.1" r=".18"/>
<circle cx="239" cy="225.8" r=".18"/>
<circle cx="239" cy="226.7" r=".18"/>
<circle cx="207.2" cy="270.5" r=".25"/>
<circle cx="207.2" cy="270.8" r=".25"/>
<circle cx="208.6" cy="270.2" r=".25"/>
<circle cx="236.9" cy="263.4" r=".18"/>
<circle cx="239" cy="264.9" r=".18"/>
<circle cx="239" cy="270.5" r=".25"/>
<circle cx="239" cy="265.9" r=".18"/>
<circle cx="239" cy="270.8" r=".25"/>
<circle cx="240.4" cy="270.6" r=".18"/>
<circle cx="242.5" cy="270.2" r=".25"/>
</g>
<g fill="none" stroke="#000" stroke-width=".3">
<path d="M205.9 38.6v11.5M242.5 38.6v100.7M191.5 51.7h14.4M194.6 51.7l.5 2.5h-1zM194.6 51.7v108.6M205.9 41.7l2.5-.5v1zM205.9 41.7h10.8M228.9 41.7h13.6M240 41.2l2.5 .5-2.5 .5zM280.9 52.3v127.2M368.6 51.7h25M390.5 51.7l.5 2.5h-1z"/>
<path d="M390.5 51.7v108.6M208.6 60.3h.1M208.9 60.3h.1M96.6 99.2l-3.9 2.3M96.8 99.6l-3.8 2.2M101.3 96.5l-3.8 2.2M101.5 96.9l-3.8 2.2M106.1 93.7l-3.8 2.2M106.3 94.1l-3.8 2.2M110.9 91l-3.8 2.2M111.1 91.4l-3.8 2.2M111.7 94.3h.1"/>
<path d="M111.8 94.4h.1M115.6 88.2l-3.8 2.2M115.9 88.6l-3.9 2.2M116.4 85.6h.1M116.4 85.7v.2M116.8 88l2-1.1v2.3M117.3 85.6h.1M117.3 85.7v.2M117.3 86.1l-.3 .1M117.5 85.9h.1M117.6 85.9h.1M118.5 86.6l-1.9 1.1"/>
<path d="M118.8 86.7h.1M118.8 86.7v.1M118.8 90.3v4.4M118.8 95.8v4.5M118.8 86.6v.1M118.9 86.6v.1M118.9 86.9v.1M208.6 98.9h.1M208.9 98.9h.1M208.9 92.6l2.6-.2-.1 .9zM208.9 92.6a14.4 14.4 0 0 1 13.3 8.9 14.4 14.4 0 0 1-3.1 15.7M63.1 118.5l-3.8 2.3"/>
<path d="M63.4 118.9l-3.9 2.2M67.9 115.8l-3.8 2.2M68.1 116.2l-3.8 2.2M72.7 113l-3.8 2.2M72.9 113.4l-3.8 2.2M77.5 110.3l-3.9 2.2M77.7 110.7l-3.8 2.1M82.2 107.5l-3.8 2.2M82.5 107.9l-3.9 2.2M87 104.8l-3.8 2.2M87.2 105.1l-3.8 2.2M91.8 102l-3.8 2.2"/>
<path d="M92 102.4l-3.8 2.2M118.8 101.4v4.5M118.8 107v4.4M118.8 112.6v4.4M118.8 118.1v4.5M216 114.3l-.1 .1M216.1 114.2v.1M220.3 115l.8 .6-2 1.6zM280.9 107.1h2.3M284.4 107.1h4.6M290.2 107.1h4.7M290.9 111.4h.1"/>
<path d="M290.9 111.5h.1M296.1 107.1h4.7M301.9 107.1h4.7M307.8 107.1h4.7M313.6 107.1h4.7M319.5 107.1h4.7M325.3 107.1h4.7M331.2 107.1h4.7M337 107.1h4.7M342.9 107.1h4.7M348.8 107.1h4.6M354.6 107.1h4.7"/>
<path d="M358.7 111.4h.1M358.7 111.5h.1M360.5 107.1h4.7M366.3 107.1h2.3M369.3 106.9v72.6M54.4 122.3l-.1 .1M54.5 122.3h.1M55.2 120.9v.3M56.2 122.8v2.2M56.2 126.1v4.5M56.2 131.7v4.4M56.2 137.2v4.5"/>
<path d="M56.7 126.1v4.5M56.7 131.7v4.4M56.7 137.2v4.5M58.4 121.3l-1.9 1.1M58.6 121.7l-1.9 1.1v2.2M60.9 126.9h.1M61 126.9l.1 .1M63.7 122h.1M63.9 122l.1 .1M106.3 138.7l-3.8 2.1M111.1 135.9l-3.8 2.2M115.9 133.1l-3.9 2.2"/>
<path d="M117.1 129.7l-.1 .1M117.3 129.7h-.1M117.5 130.5h.1M117.7 130.4h-.1M118.1 133.1h.1M118.3 133h-.1M118.8 123.7v4.4M118.8 129.3v2.2l-2 1.1M118.8 131.2h.1M118.9 131.1h.1M119.2 131.7l1.1 2M120 133.8l-1.1-1.9 1.1 2"/>
<path d="M120.6 134.8l2.2 3.9M120.6 134.7l2.2 3.9M120.8 134.7l2.3 3.8M123.3 139.6l2.2 3.9M123.4 139.6l2.2 3.9M123.6 139.5l2.2 3.8M230.6 132.7l2-1.6-1.2 2.2zM232.6 131.1a13.7 13.7 0 0 0-3 14.9 13.7 13.7 0 0 0 12.6 8.3M235.2 133.5l-.1 .1M235.3 133.4h-.1M56.2 142.8v4.5M56.2 148.4v4.4"/>
<path d="M56.2 154v4.4M56.2 159.5v4.5M56.7 142.8v4.5M56.7 148.4v4.4M56.7 154v4.4M56.7 159.5v4.5M60.9 158.4l.2 .1M72.9 157.9l-3.8 2.2M77.7 155.2l-3.8 2.2M82.5 152.4l-3.9 2.2M87.2 149.7l-3.8 2.2M92 146.9l-3.8 2.2"/>
<path d="M96.8 144.2l-3.8 2.2M101.5 141.4l-3.8 2.2M126.1 144.4l2.2 3.9M126.2 144.4l2.2 3.9M126.4 144.3l2.2 3.9M128.9 149.3l2.2 3.9M129 149.3l2.2 3.8M129.2 149.1l2.2 3.9M132 154l2.2 3.9M134 157.9l-2.2-3.8 2.1 3.9M134.5 159l2.2 3.8M134.6 158.9l2.2 3.9"/>
<path d="M134.8 158.8l2.2 3.9M194.1 157.8h1l-.5 2.5zM239.8 153.6l2.4 .7-2.5 .3zM242.2 151.7h.1M242.2 148.9h.1M242.4 151.7h.1M242.4 148.9h.1M280.9 140.5h2.3M284.4 140.5h4.6M290.2 140.5h4.7M296.1 140.5h4.7M301.9 140.5h4.7"/>
<path d="M307.8 140.5h4.7M313.6 140.5h4.7M319.5 140.5h4.7M325.3 140.5h4.7M331.2 140.5h4.7M337 140.5h4.7M342.9 140.5h4.7M348.8 140.5h4.6M354.6 140.5h4.7M360.5 140.5h4.7M366.3 140.5h2.3M390 157.8h1l-.5 2.5z"/>
<path d="M54.4 165.9l-.1 .1M54.6 165.9h-.1M54.8 166.7h.1M54.9 166.6h.1M55.5 169.2l-.2 .1M56 167.4h.1M56.2 165.1v2.3M56.4 167.9l1.2 2M56.7 165.1v2.2l1.9-1.1M56.8 167.8l1.1 1.9M58.1 170.9l2.3 3.8M58.5 170.6l2.2 3.9"/>
<path d="M60.9 175.7l2.2 3.9M61.2 175.5l2.3 3.8M63.4 163.5l-3.9 2.2M66.2 173.9h-.2M68.1 160.7l-3.8 2.2M134.9 177.3l-3.9 2.2M137.3 163.8l2.2 3.8M137.4 163.7l2.2 3.9M137.6 163.6l2.2 3.9M139.6 174.6l-3.8 2.2M139.8 170.6l-.1 .1M140 170.6h-.1"/>
<path d="M140.1 168.6l1.1 2M140.2 168.6l1.1 1.9M140.4 168.4l1.1 2M140.7 171.9l-.2 .1M140.9 171.7h.1M141.1 171.6l-.1 .1M142.5 172.7v.1M142.5 172.8v2.2M142.5 176v4.1M142.5 172.9l-1.9 1.1M142.7 172.6v.1M142.7 172.9v.2"/>
<path d="M191.5 160.3h47.5M206.5 173.1l2.5-.5v1zM206.5 173.1h36M206.5 169.9v100.9M240 172.6l2.5 .5-2.5 .5zM242.5 169.9v12.5M280.9 176.3l2.5-.5v1zM280.9 176.3h88.4M366.7 175.8l2.6 .5-2.6 .5zM368.6 160.3h25M63.7 180.5l2.2 3.9M64 180.3l2.3 3.9"/>
<path d="M66.5 185.3l2.2 3.9M66.8 185.2l2.2 3.8M69.2 190.2l2.3 3.9M69.6 190l2.2 3.8M72 195l2.3 3.9M72.4 194.8l2.2 3.9M74.8 199.8l2.3 3.9M75.2 199.6l2.2 3.9M79.7 197.4h-.1M96.7 199.4l-3.9 2.2M101.4 196.6l-3.8 2.2M106.2 193.9l-3.8 2.2"/>
<path d="M111 191.1l-3.9 2.2M115.8 188.4l-3.9 2.2M120.6 185.6l-3.9 2.2M125.3 198.2l-3.8 2.2M125.3 182.9l-3.8 2.1M130.1 195.5l-3.8 2.2M130.1 180.1l-3.8 2.2M134.9 192.7l-3.9 2.2M135.4 180.3h.1M135.6 180.3l.1 .1M139.6 190l-3.8 2.2M139.8 187.5v.1"/>
<path d="M139.8 187.7h.1M140.7 186.3l-.2 .1M140.7 187.5v.1M140.7 187.7h.1M140.9 187.1h.1M141.1 187l-.1 .1M142.5 181.1v4.2M142.5 186.3v2l-1.9 1.1M142.6 188l-.1 .1M142.7 188h.1M191.5 181.8l17.1 .1M194.6 181.8l.5 2.5h-1z"/>
<path d="M194.6 181.8v89M208.4 181.8v.1M208.4 181.9v.1M208.6 181.9v.1M208.6 192.4h.1M208.9 192.4h.1M209 182.4v2.3M209 185.8v4.7M209 191.7v4.7M209 197.6v4.7M237.9 192.4h.1M238 192.4h.1"/>
<path d="M242.1 182.4v2.3M242.1 185.8v4.7M242.1 191.7v4.7M242.1 197.6v4.7M242.2 192.4h.1M242.3 182.4v2.3M242.3 185.8v4.7M242.3 191.7v4.7M242.3 197.6v4.7M242.4 192.4h.1M77 206.9h.1M77.2 206.8h.1"/>
<path d="M77.6 204.7l1.2 1.9M77.8 208.2h.1M77.9 208.1h.1M78 204.5l1.1 1.9M80 208.8v2M80 211.8v4.1M80 217v4.1M80.4 211.8v4.1M80.4 217v4.1M80.5 208.4l-.2 .2M82.3 207.7l-1.9 1.1v2M84.7 215.2l.2 .1"/>
<path d="M84.7 212.9l.2 .1M87.1 204.9l-3.8 2.2M87.5 207.9l.2 .2M91.9 217.6l-3.9 2.2M91.9 202.1l-3.9 2.2M96.7 214.8l-3.9 2.2M101.4 212l-3.8 2.2M106.2 209.3l-3.8 2.2M111 206.5l-3.9 2.2M115.8 203.8l-3.9 2.2M120.6 201l-3.9 2.2M209 203.5v4.6"/>
<path d="M209 209.3v4.7M209 215.1v4.7M242.1 203.5v4.6M242.1 209.3v4.7M242.1 215.1v4.7M242.3 203.5v4.6M242.3 209.3v4.7M242.3 215.1v4.7M77.8 222.5v.1M77.9 222.5h.1M78.2 223.3l-.1 .1M78.4 223.2l-.1 .1"/>
<path d="M78.6 222.9h.1M78.6 223v.1M78.6 223.4h.1M78.6 223.5v.1M79.8 224.2v.1M80 222.1l-.1 2.1M80.3 224.5h-.1M80.4 222.1v2.1M80.4 224.2l-.2 .1M80.6 224.3l-.1 .1M82.3 223.1l-1.9 1.1M87.1 220.3l-3.8 2.2"/>
<path d="M209 221v4.7M209 226.9v4.6M209 232.7v4.7M209 238.5v4.7M242.1 221v4.7M242.1 226.9v4.6M242.1 232.7v4.7M242.1 238.5v4.7M242.3 221v4.7M242.3 226.9v4.6M242.3 232.7v4.7M242.3 238.5v4.7"/>
<path d="M17.8 245.7h157.5v17.4h-157.5zM17.8 251.5h157.5M17.8 257.3h157.5M26.1 251.5v11.6M69.6 251.5v11.6M209 244.4v4.7M209 250.2v4.7M209 256.1v4.7M242.1 244.4v4.7M242.1 250.2v4.7M242.1 256.1v4.7M242.3 244.4v4.7"/>
<path d="M242.3 250.2v4.7M242.3 256.1v4.7M194.1 268.3h1l-.5 2.5zM208.4 270.5v.3M208.6 270.5v.3h-17.1M208.6 260.1h.1M208.9 260.1h.1M209 262v4.7M209 267.8v2.4M237.9 260.1h.1M238 260.1h.1M242.1 262v4.7"/>
<path d="M242.1 267.8v2.4M242.2 260.1h.1M242.3 262v4.7M242.3 267.8v2.4M242.4 260.1h.1"/>
</g>
<g fill="none" stroke="#000" stroke-width=".71">
<path d="M10.1 9.9h400v277.1h-400zM70.1 6.5v3.4M140.1 6.5v3.4M207.2 5h5.8l-2.9 4.9zM210.1 0v9.9M280.1 6.5v3.4M350.1 6.5v3.4M6.7 74.2h3.4M410.1 74.2h3.5M.1 148.5h10M5.1 145.6l5 2.9-5 2.9zM410.1 148.5h10"/>
<path d="M410.1 148.5l5-2.9v5.8zM6.7 222.7h3.4M410.1 222.7h3.5M70.1 287v3.4M140.1 287v3.4M210.1 287v10M210.1 287l2.9 5h-5.8zM280.1 287v3.4M350.1 287v3.4"/>
</g>
<path d="M32.5 37.3h121.2" fill="none" stroke="#000" stroke-width=".63"/>
<g fill="#000">
<path d="M194.6 51.7l.5 2.5h-1zM205.9 41.7l2.5-.5v1zM240 41.2l2.5 .5-2.5 .5zM390.5 51.7l.5 2.5h-1zM208.9 92.6l2.6-.2-.1 .9zM220.3 115l.8 .6-2 1.6zM230.6 132.7l2-1.6-1.2 2.2zM194.1 157.8h1l-.5 2.5zM239.8 153.6l2.4 .7-2.5 .3zM390 157.8h1l-.5 2.5zM206.5 173.1l2.5-.5v1zM240 172.6l2.5 .5-2.5 .5z"/>
<path d="M280.9 176.3l2.5-.5v1zM366.7 175.8l2.6 .5-2.6 .5zM194.6 181.8l.5 2.5h-1zM194.1 268.3h1l-.5 2.5z"/>
</g>
<text font-size="11" x="32.5" y="35.8">ESTRUCTURA INFERIOR TV</text>
<g font-size="7.9">
<text x="37.5" y="50">CHAPA INFERIOR ESTRUCTURA TV</text>
<text x="41.6" y="59">GLD-V003-TAFB001 ID Ref: 986</text>
</g>
<g font-size="6.3">
<text x="296.9" y="208.2">GLD-V003-TAFB001</text>
<text x="306.3" y="215.7">SCALE 1 : 10</text>
</g>
<g font-size="4.7">
<text x="304.6" y="263.9">Planos Producción</text>
<text x="304.6" y="269.3">Estructura inferior TV</text>
</g>
<g font-size="4.2">
<text x="34" y="9.6">6</text>
<text x="104" y="9.6">5</text>
<text x="174" y="9.6">4</text>
<text x="244" y="9.6">3</text>
<text x="314" y="9.6">2</text>
<text x="384" y="9.6">1</text>
<text x="6.8" y="38.7">D</text>
<text x="410.6" y="38.7">D</text>
<text x="7" y="112.9">C</text>
<text x="410.8" y="112.9">C</text>
<text x="7" y="187.1">B</text>
<text x="410.8" y="187.1">B</text>
<text x="85.6" y="250.1">PARTS LIST</text>
<text x="19.3" y="255.9">QT</text>
<text x="34.2" y="255.9">PART NUMBER</text>
<text x="109.4" y="255.9">DESCRIPTION</text>
<text x="7" y="261.4">A</text>
<text x="20.8" y="261.7">1</text>
<text x="27" y="261.7">GLD-V003-TAFB001</text>
<text x="70.6" y="261.8">ID Ref: 986. Chapa inferior estructura TV. Chapa 3 mm</text>
<text x="410.8" y="261.4">A</text>
<text x="34" y="290.4">6</text>
<text x="104" y="290.4">5</text>
<text x="174" y="290.4">4</text>
<text x="244" y="290.4">3</text>
<text x="314" y="290.4">2</text>
<text x="384" y="290.4">1</text>
</g>
<g font-size="3.9">
<text x="223.7" y="99.9" transform="rotate(77 223.7 99.9)">135°</text>
<text x="192.6" y="112.5" transform="rotate(-90 192.6 112.5)">1085,88</text>
<text x="388.4" y="112.5" transform="rotate(-90 388.4 112.5)">1085,88</text>
<text x="230.4" y="141.7" transform="rotate(68 230.4 141.7)">135°</text>
<text x="219.1" y="171">359,88</text>
<text x="322.1" y="174.8">884</text>
<text x="193.1" y="229.3" transform="rotate(-90 193.1 229.3)">890</text>
<text x="358.5" y="275">GLD-V003-TAFB001</text>
<text x="358.5" y="279.4">986</text>
</g>
<text font-size="3.5" x="217.5" y="43">365.88</text>
<g font-size="3.1">
<text x="312.7" y="246.8">Tolerancias para dimensiones lineales y angulares sin indicación individual</text>
<text x="312.7" y="250.4">de tolerancia, según ISO 2768-1:1989</text>
<text x="312.7" y="254">Zonas de rugosidad no especificada, Ra 3.2</text>
<text x="377.7" y="285.6">A3</text>
<text x="397" y="285.9">1 /2</text>
</g>
<g font-size="2.4">
<text x="271.2" y="244.4">MATERIAL:</text>
<text x="271.3" y="252">ACABADO SUPERFICIAL:</text>
<text x="271.4" y="247.9">Steel, Mild</text>
<text x="271.3" y="254.6">Negro satinado liso</text>
<text x="271.2" y="259.7">SCALE:</text>
<text x="350.6" y="260.8">DRAWN: Raúl Rodríguez G.</text>
<text x="391.2" y="260.6">17/01/2014</text>
<text x="350.6" y="267">CHECKED: Carlos Ruiz M.</text>
<text x="391.2" y="266.7">17/01/2014</text>
<text x="350.6" y="271.4">DWG NO:</text>
<text x="350.8" y="276.9">Id. Ref:</text>
<text x="350.8" y="282.8">REV</text>
<text x="371.2" y="282.9">SIZE</text>
<text x="390.9" y="282.9">SHEET</text>
</g>
</svg>
